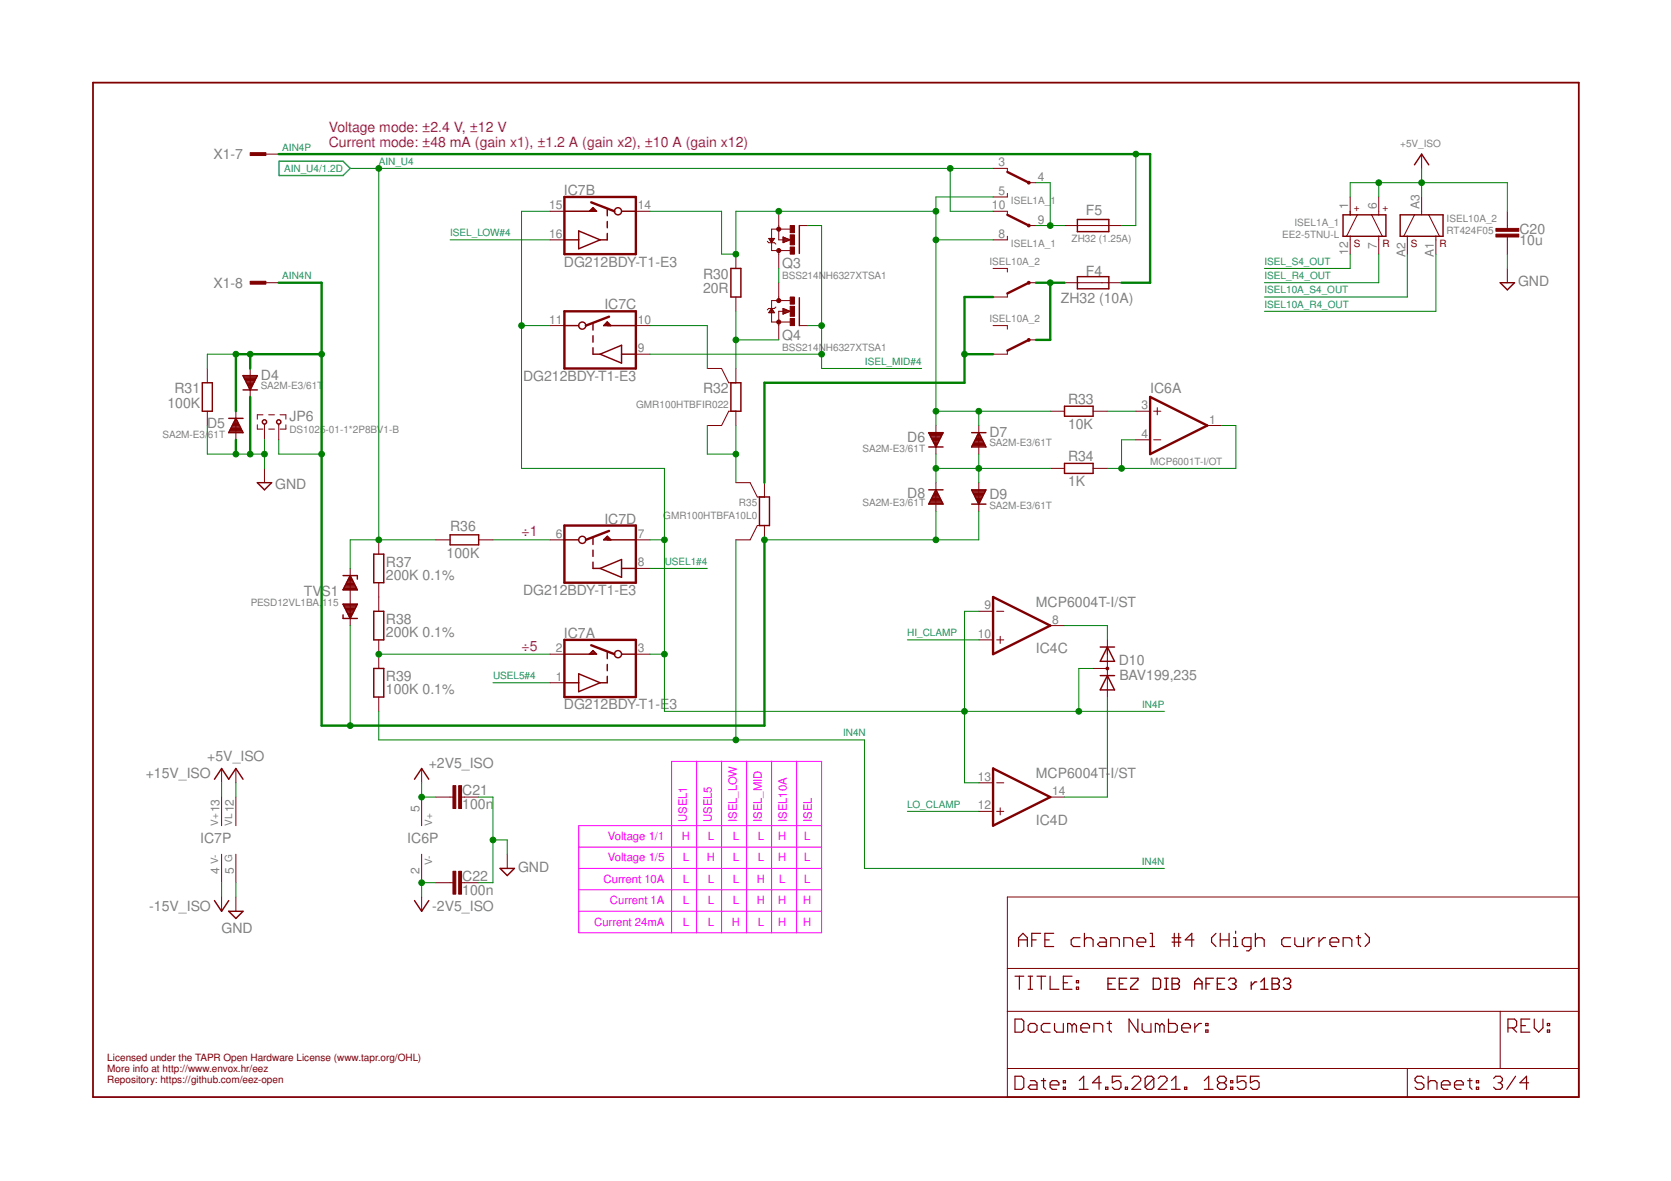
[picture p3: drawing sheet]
<svg xmlns="http://www.w3.org/2000/svg" width="297mm" height="210mm" viewBox="0 0 297 210" stroke-linecap="round" stroke-linejoin="round" font-family="sans-serif">
<g fill="none" stroke="#800000" stroke-width=".21">
<path d="M180.4 173.5h1.6M181.1 168.2v-1.5l.7-.8 .8 .8v1.5M181.1 167h1.5M181.2 173.5v2.3M182.8 173.5h.8M182.8 175.8h.8M183.2 173.5v2.3M183.4 167h.8M184.3 173.5h1.6M185 165.9h-1.6v2.3M185.1 173.5v2.3M185.7 167h.8"/>
<path d="M186.7 173.5v2.3h1.5M187.3 165.9h-1.6v2.3h1.6M189 174.7h.8M190.6 173.5h-1.6v2.3h1.6M191.3 175.5h.4v.3h-.4zM191.3 174.3h.4v.4h-.4zM192 166.7h-1.2l-.4 .3v.8l.4 .4h1.2M192.8 167l.3-.3h.8l.4 .3v1.2M192.8 165.9v2.3M195.5 166.7h.8l.4 .3v1.2h-1.2l-.4-.4 .4-.4h1.2M197.4 168.2v-1.5h1.2l.4 .3v1.2M199.8 168.2v-1.5h1.1l.4 .3v1.2"/>
<path d="M202.1 167.4h1.6v-.4l-.4-.3h-.8l-.4 .3v.8l.4 .4h.8M204.4 165.9h.5v2.3M204.4 168.2h.8M208.3 166.7h1.6M208.3 167.4h1.6M208.7 165.9v2.3M209.5 165.9v2.3M212.2 167h-1.5l1.2-1.1v2.3M216.2 165.9l-.8 .8v.7l.8 .8M216.9 167h1.6M216.9 165.9v2.3M218.5 165.9v2.3"/>
<path d="M219.3 168.2h.7M219.3 166.7h.3v1.5M219.6 165.5v.4M222.4 168.2h-1.2l-.4-.4v-.8l.4-.3h1.2v1.9l-.4 .4h-.4M223.2 167l.3-.3h.8l.4 .3v1.2M223.2 165.9v2.3M229.4 166.7h-1.2l-.4 .3v.8l.4 .4h1.2M230.2 166.7v1.1l.4 .4h1.1v-1.5M232.5 166.7v1.5M233.7 166.7h-.4l-.8 .7M234.5 166.7v1.5M235.6 166.7h-.4l-.7 .7"/>
<path d="M236.4 167.4h1.6v-.4l-.4-.3h-.8l-.4 .3v.8l.4 .4h.8M238.8 168.2v-1.5h1.1l.4 .3v1.2M241.1 166.7h.8M241.5 166.3v1.5l.4 .4M242.7 165.9l.7 .8v.7l-.7 .8M180.4 181.1h1.2l.4 .4v1.6l-.4 .4h-1.2zM180.4 191.3h1.2l.4 .4v1.5l-.4 .4h-1.2zM182.8 182.3l.4-.4h.7l.4 .4v.8l-.4 .4h-.7l-.4-.4zM183.2 192.1h.7l.4 .3v1.2h-1.1l-.4-.4 .4-.4h1.1M185.1 192.1h.8M185.5 191.7v1.5l.4 .4M186.7 192.8h1.5v-.4l-.4-.3h-.8l-.3 .3v.8l.3 .4h.8"/>
<path d="M186.7 181.9h-1.2l-.4 .4v.8l.4 .4h1.2M187.5 181.9v1.2l.3 .4h1.2v-1.6M189 193.2h.4v.4h-.4zM189 192.1h.4v.3h-.4zM190.6 182.3l-.4-.4h-.4v1.6M190.6 182.3l.4-.4 .3 .4v1.2M190.6 182.3v1.2M191.9 193.6h1.5M191.9 192.1l.7-.8v2.3M192.1 182.7h1.6v-.4l-.4-.4h-.8l-.4 .4v.8l.4 .4h.8M194.5 183.5v-1.6h1.1l.4 .4v1.2M195.7 192.4h-1.5l1.2-1.1v2.3"/>
<path d="M196.5 193.2h.4v.4h-.4zM196.8 181.9h.8M197.2 181.5v1.6l.4 .4M199.3 191.3h-1.6v1.1l.8-.3h.4l.4 .3v.8l-.4 .4h-.8l-.4-.4M200 193.2h.4v.4h-.4zM201.2 191.7l.4-.4h.8l.4 .4v.4l-1.6 1.5h1.6M202.3 181.1v2.4l-1.6-2.4v2.4M203 181.9v1.2l.4 .4h1.2v-1.6M205.1 191.7v1.5l-.4 .4h-.8l-.3-.4M205.1 191.7l-.4-.4h-.8l-.3 .4v1.5M205.1 191.7l-1.5 1.5M205.9 191.7l.4-.4h.8l.4 .4v.4l-1.6 1.5h1.6"/>
<path d="M206.2 182.3l-.4-.4h-.4v1.6M206.2 182.3v1.2M206.2 182.3l.3-.4 .4 .4v1.2M207.7 181.1v2.4h1.2l.4-.4v-.8l-.4-.4h-1.2M208.2 193.6h1.6M208.2 192.1l.8-.8v2.3M210.1 182.7h1.5v-.4l-.4-.4h-.8l-.3 .4v.8l.3 .4h.8M210.6 193.2h.4v.4h-.4zM212.4 181.9v1.6M213.6 181.9h-.4l-.8 .8M214.1 193.6h1.5M214.1 192.1l.8-.8v2.3"/>
<path d="M214.3 183.1h.4v.4h-.4zM214.3 181.9h.4v.4h-.4zM216.8 192.4l-.4 .4v.4l.4 .4h.8l.4-.4v-.4l-.4-.4M216.8 192.4l-.4-.3v-.4l.4-.4h.8l.4 .4v.4l-.4 .3M216.8 192.4h.8M218.8 193.2h.3v.4h-.3zM218.8 192.1h.3v.3h-.3zM221.5 191.3h-1.6v1.1l.8-.3h.4l.4 .3v.8l-.4 .4h-.8l-.4-.4M223.8 191.3h-1.5v1.1l.7-.3h.4l.4 .3v.8l-.4 .4h-.7l-.4-.4M253.1 191.7l-.4-.4h-.8l-.4 .4v.4l.4 .3h.8l.4 .4v.4l-.4 .4h-.8l-.4-.4M253.9 192.4l.4-.3h.8l.3 .3v1.2M253.9 191.3v2.3"/>
<path d="M256.2 192.8h1.6v-.4l-.4-.3h-.8l-.4 .3v.8l.4 .4h.8M258.6 192.8h1.5v-.4l-.4-.3h-.7l-.4 .3v.8l.4 .4h.7M260.9 192.1h.8M261.3 191.7v1.5l.4 .4M262.4 193.2h.4v.4h-.4zM262.4 192.1h.4v.3h-.4zM265.5 191.7l.4-.4h.8l.4 .4v.4l-.4 .3M266.3 192.4h.4M266.7 192.4l.4 .4v.4l-.4 .4h-.8l-.4-.4M268.1 182.7h1.1l.4-.4v-.8l-.4-.4h-1.1v2.4M268.8 182.7l.8 .8M269.4 191.3l-1.6 2.3"/>
<path d="M270.4 182.3h.8M271.7 192.4h-1.5l1.2-1.1v2.3M271.9 181.1h-1.5v2.4h1.5M272.7 181.1v1.6l.8 .8 .8-.8v-1.6M275.1 183.1h.4v.4h-.4zM275.1 181.9h.4v.4h-.4z"/>
</g>
<path d="M16.5 14.7h264.1v180.3h-264.1z" fill="none" stroke="#800000" stroke-width=".32"/>
<g fill="none" stroke="#800000" stroke-width=".18">
<path d="M47 27.4h2.6M97.8 37.5h2.5M113 37.5h2.6M138.4 37.5v5.1h.9M176.5 29.9h2.6v.7M176.5 37.5h2.6v.7M179.1 34.4v.6h-2.6M182.9 32.5h1.2M240 35v3.2M241.3 38.2l-1.9 3.8M243.8 38.2l1.9 3.8M245.1 35v3.2"/>
<path d="M251.4 38.2l-1.9 3.8M252.7 27.4v2.5M252.7 35v3.2M254 38.2l1.9 3.8M267.9 37.5v3.1M47 50.2h2.6M97.8 42.6h2.5M97.8 57.9h2.5M113 57.9h2.6M130.8 45.2v2.5M130.8 52.8v2.5M136.4 42.9l.3 .2h1l.2 .3"/>
<path d="M136.7 42.4h1l-.5 .7zM136.7 55.6h.9M136.7 55.4h.9M136.8 42.5h.8M136.8 55.3h.7M136.8 42.7h.7M136.9 55.2h.5M136.9 42.8h.5M137 42.9h.3M137 55.1h.3M137.1 43h.1M137.1 54.9h.1"/>
<path d="M137.2 54.8l.5 .8h-1zM137.9 54.6l-.2 .2h-1l-.3 .3M138.4 44.5v3.2M138.4 50.2v3.2M139.2 42.1l1.3 .5-1.3 .5zM139.2 54.8v1M139.2 43h.3M139.2 42.9h.6M139.2 42.8h.9M139.2 42.7h1.2M139.2 42.5h1M139.2 42.4h.7"/>
<path d="M139.2 42.3h.4M139.2 42.2h.1M139.2 54.8l1.3 .5-1.3 .5M139.2 55.8h.1M139.2 55.7h.4M139.2 55.6h.7M139.2 55.4h1M139.2 55.2h.9M139.2 55.1h.6M139.2 54.9h.4M139.2 54.8h.1M140.4 55.3h-2v5.1"/>
<path d="M140.4 53.4h-3.2v3.8h3.3M140.5 40.7h-3.3v3.8h3.2M142.1 40.1h1.4M142.1 57.9h1.4M176.5 47.7h2.6v.6M176.5 57.9h2.6v.6M179.1 42v.6h-2.6M179.1 52.2v.6h-2.6M182.9 50.2h1.2M182.9 40.1h1.2M189.2 50.2h10.2M189.2 40.1h10.2"/>
<path d="M240 42v3.2M245.1 42v3.2M250.2 42v3.2M255.2 42v3.2M267.9 42.1v3.1M267.9 47.7v2.5M36.9 65.5v2.5M36.9 73.1v2.5M41.9 73.1v5.1M44.5 65.5v5M45.7 75.5v.8h1.1M46.8 73.7h-1.1v.8"/>
<path d="M47 75.4v2.8M47.8 73.7h1M47.8 76.3h1M49.6 75.4v2.8M49.8 73.7h1v.8M50.8 75.5v.8h-1M113 62.9h2.6M125.7 75.6h2.6l1.2-2.5h1.3v2.5M125.7 65.5h2.6l1.2 2.5h1.3v-2.5M166.4 75.6v5.1M174 75.6v5.1M179.1 62.3v.6h-2.6"/>
<path d="M182.9 60.4h1.2M186.7 73.1h2.5M194.3 73.1h2.5M201.9 73.1h2.5M201.9 78.2h2.5M205.1 73.1h1.3M205.1 78.2h1.3M205.7 72.5v1.2M214.6 75.6h2.5M47 83.2v2.6M67.3 95.9v2.6M77.5 95.9h2.5"/>
<path d="M85.1 95.9h2.5M97.8 95.9h2.5M113 95.9h2.6M130.8 85.8h2.5l1.3 2.5h1.3v-2.5M130.8 95.9h2.5l1.3-2.5h1.3v2.5M166.4 85.8v5.1M174 85.8v5.1M186.7 83.2h2.5M194.3 83.2h2.5M62.3 101v10.2M67.3 103.6v5M67.3 113.7v5.1"/>
<path d="M97.8 116.3h2.5M113 116.3h2.6M113 101h2.6M174 113.7h2.5M174 108.6h2.5M177.2 113.7h1.2M177.2 108.6h1.2M177.8 113.1v1.3M186.7 111.2h2.5M194.3 118.8h2.5M196.8 113.7v10.2M39.4 136.6v2.5"/>
<path d="M41.9 136.6v2.5M67.3 123.9v2.5M75 136.6v2.5M97.8 121.3h2.5M174 139.1h2.5M177.2 139.1h1.2M39.4 141.7v5M39.4 151.8v5.1M39.4 159.4v2.6M41.9 141.7v5M41.9 151.8v5.1M41.9 159.4v2.6"/>
<path d="M75 141.7v5M75 151.8v5.1M75 159.4v2.6M77.5 141.7h3M77.5 156.9h3M82 141.7h3.1M82 156.9h3.1M90.2 151.8v2.5M174 144.2h2.5M177.2 144.2h1.2M177.8 143.6v1.2M179.1 159.4h101.5v35.6h-101.5z"/>
<path d="M186.7 141.7h2.5M179.1 179.7h101.5M179.1 172.1h101.5M266.7 179.7v10.2M179.1 189.9h101.5M250.2 189.9v5.1"/>
</g>
<g fill="none" stroke="#800000" stroke-width=".23">
<path d="M197 174.9h.6M198.3 173.9h-1.3v1.9h1.3M199 174.9h.6M200.3 173.9h-1.3v1.9h1.3M201 173.9h1.3v.3l-1.3 1.3v.3h1.3M205 173.9h1l.3 .3v1.3l-.3 .3h-1zM207 173.9h.7M207 175.8h.7M207.3 173.9v1.9M208.3 173.9h1l.4 .3v.3l-.4 .4 .4 .3v.3l-.4 .3h-1zM208.3 174.9h1M212.4 174.9h1.3"/>
<path d="M212.4 175.8v-1.3l.6-.6 .7 .6v1.3M214.4 174.9h.6M215.7 173.9h-1.3v1.9M216.4 174.9h.6M217.7 173.9h-1.3v1.9h1.3M218.4 174.2l.3-.3h.7l.3 .3v.3l-.3 .4M219.1 174.9h.3M219.4 174.9l.3 .3v.3l-.3 .3h-.7l-.3-.3M222.4 174.5v1.3M223.4 174.5h-.3l-.7 .7M224.1 175.8h1.3M224.1 174.5l.6-.6v1.9"/>
<path d="M226.1 173.9h1l.3 .3v.3l-.3 .4 .3 .3v.3l-.3 .3h-1zM226.1 174.9h1M228.1 174.2l.4-.3h.6l.3 .3v.3l-.3 .4M228.8 174.9h.3M229.1 174.9l.3 .3v.3l-.3 .3h-.6l-.4-.3"/>
</g>
<g fill="#800000" stroke="#800000" stroke-width=".18">
<path d="M44.5 27.1h2.8v.5h-2.8z"/>
<path d="M44.5 50h2.8v.5h-2.8z"/>
<path d="M80.5 139.6h.5v4.1h-.5z"/>
<path d="M81.5 139.6h.5v4.1h-.5z"/>
<path d="M80.5 154.9h.5v4h-.5z"/>
<path d="M81.5 154.9h.5v4h-.5z"/>
<path d="M140.5 40.1h.7v1.3h-.7z"/>
<path d="M140.5 43.9h.7v1.3h-.7z"/>
<path d="M140.5 41.7h.7v1.8h-.7z"/>
<path d="M140.5 56.6h.7v1.3h-.7z"/>
<path d="M140.5 52.8h.7v1.3h-.7z"/>
<path d="M140.5 54.4h.7v1.8h-.7z"/>
<path d="M265.9 41.6h4.1v.5h-4.1z"/>
<path d="M265.9 40.6h4.1v.5h-4.1z"/>
</g>
<g fill="none" stroke="#800000" stroke-width=".25">
<path d="M100.3 37.5h5.7l-.6-.6-.6 .6M104.9 37.5h1.1M105.1 37.2h.6M105.3 37h.2M107.9 37.2v1.2M107.9 39.4v1.1M110.5 37.5h2.5M191.5 39h5.6v2.2h-5.6zM238.7 38.2h7.7v3.8h-7.7zM248.9 38.2h7.6v3.8h-7.6zM251.4 29.3l1.3-1.9 1.3 1.9M100.3 42.6h2.6"/>
<path d="M100.3 57.9h2.6M102.9 41l3.8 1.6-3.8 1.6zM105.4 57.6v1.1M105.4 59.7v1.1M107.5 57.7h.9M107.7 57.4h.5M107.9 41.5v1.1h-1.2M107.9 57.2l-.6 .7h5.7M107.9 57.2l.7 .7M107.9 57.2h.1M129.9 47.7h1.8v5.1h-1.8zM142.1 40.1v4.9"/>
<path d="M142.1 52.9v5M191.5 49.2h5.6v2.1h-5.6zM266.7 50.2h2.5l-1.3 1.3zM36 68h1.7v5.1h-1.7zM40.7 74.4h2.5M40.7 76.8h2.4M40.8 76.6h2.2M40.9 76.3h2M41 76.1h1.8M41.2 75.9h1.5M41.3 75.7h1.3M41.4 75.5h1.1"/>
<path d="M41.5 75.2h.9M41.6 75h.6M41.7 74.8h.4M41.8 74.6h.2M41.9 74.4l1.3 2.5h-2.5zM43.2 69.3h2.5M43.2 66.8h2.5l-1.2 2.5zM43.2 66.8h2.5M43.3 67h2.3M43.4 67.2h2.1M43.5 67.5h1.9M43.7 67.7h1.6"/>
<path d="M43.8 67.9h1.4M43.9 68.1h1.1M44 68.3h.9M44.1 68.6h.7M44.2 68.8h.5M44.3 69h.3M44.4 69.2h.1M105.4 61.8v1.1h1.3M106.7 62.9l3.8-1.5v3.1zM110.5 62.9h2.5M129.9 68h1.8v5.1h-1.8zM165.1 79.4h2.5"/>
<path d="M165.1 76.9h2.5l-1.2 2.5zM165.1 77h2.5M165.2 77.2h2.3M165.4 77.4h2M165.5 77.7h1.8M165.6 77.9h1.5M165.7 78.1h1.3M165.8 78.3h1.1M165.9 78.6h.9M166 78.8h.7M166.1 79h.5M166.3 79.2h.2"/>
<path d="M172.7 76.9h2.6M172.8 79.2h2.4M172.9 79h2.1M173 78.8h1.9M173.2 78.6h1.6M173.3 78.3h1.4M173.4 78.1h1.2M173.5 77.9h1M173.6 77.7h.8M173.7 77.4h.6M173.8 77.2h.3M173.9 77h.1"/>
<path d="M174 76.9l1.3 2.5h-2.6zM189.2 72.2h5.1v1.8h-5.1zM45.7 85.8h2.6l-1.3 1.3zM66.4 98.5h1.8v5.1h-1.8zM80 95.1h5.1v1.7h-5.1zM100.3 95.9h2.6M105.4 95.6v1.2M105.4 97.8v1.1M105.4 99.9v1.1h1.3M107.4 95.9h1.1M107.6 95.7h.7M107.8 95.4h.3"/>
<path d="M108.6 95.9l-.7-.6-.6 .6h5.7M135 88.3h1.8v5.1h-1.8zM165.1 87.1h2.5M165.2 89.5h2.4M165.3 89.2h2.1M165.4 89h1.9M165.5 88.8h1.7M165.6 88.6h1.5M165.7 88.3h1.3M165.8 88.1h1.1M165.9 87.9h.9M166.1 87.7h.6"/>
<path d="M166.2 87.4h.4M166.3 87.2h.2M166.4 87.1l1.2 2.5h-2.5zM172.7 89.6h2.6M172.7 87.1h2.6l-1.3 2.5zM172.8 87.2h2.4M172.9 87.4h2.2M173 87.7h1.9M173.1 87.9h1.7M173.2 88.1h1.5M173.4 88.3h1.2M173.5 88.6h1"/>
<path d="M173.6 88.8h.8M173.7 89h.6M173.8 89.2h.4M173.9 89.5h.2M189.2 82.4h5.1v1.7h-5.1zM61 102.3h2.5v.6M61 109.3v.6h2.5M61 107.4h2.5l-1.2 2.5zM61 104.8h2.5M61 107.4h2.5M61.1 104.6h2.3M61.1 107.7h2.3"/>
<path d="M61.2 104.3h2.1M61.2 107.9h2.1M61.3 104.1h1.8M61.3 108.1h1.8M61.4 103.9h1.6M61.4 108.3h1.6M61.6 103.7h1.3M61.6 108.6h1.3M61.7 103.4h1.1M61.7 108.8h1.1M61.8 103.2h.9M61.8 109h.9"/>
<path d="M61.9 103h.7M61.9 109.2h.7M62 102.8h.5M62 109.5h.5M62.1 102.6h.3M62.1 109.7h.3M62.2 102.3h.1M62.3 102.3l1.2 2.5h-2.5zM66.4 108.6h1.8v5.1h-1.8zM66.4 118.8h1.8v5.1h-1.8zM100.3 116.3h5.7l-.6-.7-.6 .7M102.9 119.8l3.8 1.5-3.8 1.6z"/>
<path d="M104.9 116.1h1M105.2 115.9h.5M105.4 115.7h.1M106.7 101l3.8-1.6v3.2zM107.9 116v1.1M107.9 118.1v1.1M110.5 116.3h2.5M110.5 101h2.5M195.6 115h2.5M196.8 115l1.3 2.5h-2.5zM38.1 138.5l1.3-1.9 1.3 1.9 1.2-1.9 1.3 1.9M73.7 138.5l1.3-1.9 1.2 1.9"/>
<path d="M100.3 121.3h2.6M107.9 120.2v1.1h-1.2M195.6 120.1h2.5M196.8 120.1l1.3 2.5h-2.5zM88.9 154.3h2.5l-1.2 1.3zM38.1 160.1l1.3 1.9 1.3-1.9M40.7 162h2.5l-1.3 1.2zM73.7 160.1l1.3 1.9 1.2-1.9"/>
<circle cx="109.9" cy="37.5" r=".64"/>
<circle cx="103.5" cy="57.9" r=".64"/>
<circle cx="47" cy="75" r=".38"/>
<circle cx="49.6" cy="75" r=".38"/>
<circle cx="103.5" cy="95.9" r=".64"/>
<circle cx="109.9" cy="116.3" r=".64"/>
</g>
<g fill="none" stroke="#800000" stroke-width=".42">
<path d="M100.3 35h12.7v10.2h-12.7zM105.1 36l4.1 1.5M179.1 30.6l3.8 1.9M179.1 38.2l3.8 1.9M100.3 55.3h12.7v10.2h-12.7zM108.3 56.3l-4.2 1.6M182.9 50.2l-3.8 2M182.9 60.4l-3.8 1.9M204.4 70.5l10.2 5.1-10.2 5.1zM100.3 93.4h12.7v10.2h-12.7zM108.3 94.4l-4.2 1.5M100.3 113.7h12.7v10.2h-12.7z"/>
<path d="M105.1 114.7l4.1 1.6M176.5 106.1l10.2 5.1-10.2 5.1zM176.5 136.6l10.2 5.1-10.2 5z"/>
<circle cx="182.9" cy="32.5" r=".13"/>
<circle cx="182.9" cy="40.1" r=".13"/>
<circle cx="182.9" cy="50.2" r=".13"/>
<circle cx="182.9" cy="60.4" r=".13"/>
<circle cx="196.8" cy="118.8" r=".13"/>
</g>
<g fill="#800000" stroke="#800000" stroke-width=".18">
<circle cx="138.4" cy="44.5" r=".36"/>
<circle cx="138.4" cy="40.7" r=".36"/>
<circle cx="138.4" cy="53.4" r=".36"/>
<circle cx="138.4" cy="57.2" r=".36"/>
</g>
<g fill="none" stroke="#008000" stroke-width=".18">
<path d="M62.3 29.9h114.2M67.3 29.9v66M97.8 37.5h-5.1v45.7h25.4v43.2h88.9M115.6 37.5h12.7v7.7h2.5v-7.7h35.6M168.9 29.9v7.6h7.6M176.5 35h-10.1v40.6M184.1 32.5h2.6v7.6M201.9 27.4v12.7h-2.5M240 35v-2.5h27.9v5M245.1 32.5v2.5M252.7 29.9v5.1M80 42.6h17.8"/>
<path d="M92.7 57.9h5.1M115.6 57.9h10.1v7.6M130.8 55.3v10.2M138.4 47.7v2.5M143.5 40.1h2.5v25.4h17.8M143.5 57.9h2.5M166.4 42.6h10.1M184.1 40.1h5.1M240 45.2v2.5h-15.2M245.1 45.2v5h-20.3M250.2 45.2v7.6h-25.4M255.2 45.2v10.1h-30.4"/>
<path d="M267.9 45.2v2.5M36.9 75.6v5.1h10.1M41.9 62.9h-5v2.6M47 78.2v5M49.6 78.2v2.5h7.6M115.6 62.9h30.4M125.7 75.6v5.1h5.1M130.8 75.6v10.2M130.8 60.4h7.6M166.4 73.1h20.3M174 73.1v2.5M196.8 73.1h5.1"/>
<path d="M201.9 78.2h-2.5v5M217.1 75.6h2.6v7.6h-22.9M77.5 95.9h-15.2v5.1M87.6 95.9h10.2M115.6 95.9h2.5M130.8 95.9v35.6M166.4 80.7v5.1M166.4 90.9v5M166.4 83.2h20.3M174 80.7v5.1M174 90.9v5h-38.1M62.3 111.2v17.8"/>
<path d="M67.3 116.3h30.5M115.6 116.3h2.5M115.6 101h10.1M161.3 113.7h12.7M174 108.6h-2.6v30.5h2.6M189.2 111.2h7.6v2.5M194.3 118.8h-2.5v7.6M39.4 139.1v2.6M41.9 139.1v2.6M67.3 126.4v5.1h86.4v22.8h53.3M75 139.1v2.6h2.5M87.6 121.3h10.2"/>
<path d="M196.8 123.9v17.8h-7.6M39.4 156.9v2.5M41.9 156.9v2.5M77.5 156.9h-2.5v2.5M85.1 141.7h2.5v15.2h-2.5M87.6 149.3h2.6v2.5M161.3 144.2h12.7"/>
</g>
<g fill="#008000" stroke="#008000" stroke-width=".18">
<circle cx="47" cy="80.7" r=".51"/>
<circle cx="44.5" cy="80.7" r=".51"/>
<circle cx="41.9" cy="80.7" r=".51"/>
<circle cx="87.6" cy="149.3" r=".51"/>
<circle cx="75" cy="141.7" r=".51"/>
<circle cx="75" cy="156.9" r=".51"/>
<circle cx="252.7" cy="32.5" r=".51"/>
<circle cx="245.1" cy="32.5" r=".51"/>
<circle cx="171.4" cy="62.9" r=".51"/>
<circle cx="130.8" cy="60.4" r=".51"/>
<circle cx="174" cy="83.2" r=".51"/>
<circle cx="166.4" cy="83.2" r=".51"/>
<circle cx="166.4" cy="73.1" r=".51"/>
<circle cx="174" cy="73.1" r=".51"/>
<circle cx="138.4" cy="37.5" r=".51"/>
<circle cx="166.4" cy="42.6" r=".51"/>
<circle cx="166.4" cy="37.5" r=".51"/>
<circle cx="130.8" cy="45.2" r=".51"/>
<circle cx="199.4" cy="83.2" r=".51"/>
<circle cx="67.3" cy="116.3" r=".51"/>
<circle cx="57.2" cy="62.9" r=".51"/>
<circle cx="44.5" cy="62.9" r=".51"/>
<circle cx="41.9" cy="62.9" r=".51"/>
<circle cx="57.2" cy="80.7" r=".51"/>
<circle cx="166.4" cy="95.9" r=".51"/>
<circle cx="135.9" cy="95.9" r=".51"/>
<circle cx="62.3" cy="129" r=".51"/>
<circle cx="186.7" cy="40.1" r=".51"/>
<circle cx="186.7" cy="50.2" r=".51"/>
<circle cx="201.9" cy="27.4" r=".51"/>
<circle cx="67.3" cy="95.9" r=".51"/>
<circle cx="168.9" cy="29.9" r=".51"/>
<circle cx="67.3" cy="29.9" r=".51"/>
<circle cx="130.8" cy="131.5" r=".51"/>
<circle cx="171.4" cy="126.4" r=".51"/>
<circle cx="191.8" cy="126.4" r=".51"/>
<circle cx="118.1" cy="116.3" r=".51"/>
<circle cx="118.1" cy="95.9" r=".51"/>
<circle cx="92.7" cy="57.9" r=".51"/>
<circle cx="146" cy="62.9" r=".51"/>
<circle cx="146" cy="57.9" r=".51"/>
<circle cx="130.8" cy="80.7" r=".51"/>
</g>
<path d="M49.6 27.4h154.8v22.8h-5M49.6 50.2h7.6v78.8h78.7v-33.1M176.5 52.8h-5.1v15.2h-35.5v17.8M184.1 50.2h5.1M186.7 50.2v10.2h-2.6M41.9 78.2v2.5M44.5 62.9v2.6M44.5 70.5v10.2M57.2 62.9h-15.3v10.2M171.4 62.9h5.1" fill="none" stroke="#008000" stroke-width=".42"/>
<path d="M123.8 135.3v30.5M128.3 135.3v30.5M132.7 135.3v30.5M137.2 135.3v30.5M141.6 135.3v30.5M102.9 150.6h43.1M102.9 154.3h43.1M102.9 158.2h43.1M146 146.7h-43.1v19.1h43.1v-30.5h-26.6v30.5M102.9 162h43.1" fill="none" stroke="#f0f" stroke-width=".18"/>
<path d="M49.6 28.7h11.4l1.3 1.2-1.3 1.3h-11.4z" fill="none" stroke="#008080" stroke-width=".25"/>
<g font-size="2.5" fill="#800080">
<text x="58.4" y="23.5">Voltage mode: ±2.4 V, ±12 V</text>
<text x="58.4" y="26.1">Current mode: ±48 mA (gain x1), ±1.2 A (gain x2), ±10 A (gain x12)</text>
<text x="92.7" y="95.3">÷1</text>
<text x="92.7" y="115.6">÷5</text>
</g>
<g font-size="2.5" fill="#808080">
<text x="37.9" y="28.3">X1-7</text>
<text x="100.2" y="34.7">IC7B</text>
<text x="193" y="38.2">F5</text>
<text x="270.1" y="41.6">C20</text>
<text x="100.2" y="47.4">DG212BDY-T1-E3</text>
<text x="139.1" y="47.7">Q3</text>
<text x="270.1" y="43.5">10u</text>
<text x="37.9" y="51.1">X1-8</text>
<text x="125" y="52.1">20R</text>
<text x="125" y="49.6">R30</text>
<text x="188.6" y="53.8">ZH32 (10A)</text>
<text x="193" y="49">F4</text>
<text x="269.9" y="50.9">GND</text>
<text x="107.4" y="55">IC7C</text>
<text x="139.1" y="60.4">Q4</text>
<text x="31" y="69.9">R31</text>
<text x="46.4" y="67.5">D4</text>
<text x="93" y="67.7">DG212BDY-T1-E3</text>
<text x="125" y="69.9">R32</text>
<text x="189.9" y="71.8">R33</text>
<text x="204.5" y="69.9">IC6A</text>
<text x="29.8" y="72.5">100K</text>
<text x="36.8" y="76">D5</text>
<text x="51.5" y="74.9">JP6</text>
<text x="175.9" y="77.7">D7</text>
<text x="189.9" y="76.3">10K</text>
<text x="161.3" y="78.5">D6</text>
<text x="189.9" y="82">R34</text>
<text x="48.9" y="86.9">GND</text>
<text x="161.3" y="88.5">D8</text>
<text x="175.9" y="88.7">D9</text>
<text x="189.9" y="86.4">1K</text>
<text x="80" y="94.5">R36</text>
<text x="107.4" y="93.1">IC7D</text>
<text x="68.6" y="100.8">R37</text>
<text x="79.4" y="99.3">100K</text>
<text x="54" y="106">TVS1</text>
<text x="68.6" y="103.1">200K 0.1%</text>
<text x="93" y="105.8">DG212BDY-T1-E3</text>
<text x="184.1" y="107.9">MCP6004T-I/ST</text>
<text x="68.6" y="113.2">200K 0.1%</text>
<text x="68.6" y="111">R38</text>
<text x="100.2" y="113.4">IC7A</text>
<text x="184.1" y="116.1">IC4C</text>
<text x="198.9" y="118.1">D10</text>
<text x="68.6" y="123.4">100K 0.1%</text>
<text x="68.6" y="121.1">R39</text>
<text x="199" y="120.9">BAV199,235</text>
<text x="100.2" y="126.1">DG212BDY-T1-E3</text>
<text x="36.8" y="135.3">+5V_ISO</text>
<text x="76.2" y="136.6">+2V5_ISO</text>
<text x="25.9" y="138.4">+15V_ISO</text>
<text x="82.2" y="143.8">100n</text>
<text x="82.2" y="141.3">C21</text>
<text x="184.1" y="138.4">MCP6004T-</text>
<text x="197.4" y="138.4">I/ST</text>
<text x="35.6" y="149.9">IC7P</text>
<text x="72.4" y="149.9">IC6P</text>
<text x="184.1" y="146.6">IC4D</text>
<text x="92.1" y="155">GND</text>
<text x="26.5" y="162">-15V_ISO</text>
<text x="76.8" y="162">-2V5_ISO</text>
<text x="82.2" y="159.1">100n</text>
<text x="82.2" y="156.5">C22</text>
<text x="39.4" y="165.8">GND</text>
</g>
<g font-size="2.1" fill="#808080">
<text x="177.5" y="29.6">3</text>
<text x="177.5" y="34.7">5</text>
<text x="184.5" y="32.1">4</text>
<text x="97.6" y="37.2">15</text>
<text x="113.4" y="37.2">14</text>
<text x="176.3" y="37.2">10</text>
<text x="184.5" y="39.7">9</text>
<text x="239.7" y="37.2" transform="rotate(-90 239.7 37.2)">1</text>
<text x="244.7" y="37.2" transform="rotate(-90 244.7 37.2)">6</text>
<text x="252.4" y="37.2" transform="rotate(-90 252.4 37.2)">A3</text>
<text x="97.6" y="42.3">16</text>
<text x="177.5" y="42.3">8</text>
<text x="239.7" y="45.4" transform="rotate(-90 239.7 45.4)">12</text>
<text x="244.7" y="44.2" transform="rotate(-90 244.7 44.2)">7</text>
<text x="249.8" y="45.6" transform="rotate(-90 249.8 45.6)">A2</text>
<text x="254.9" y="45.6" transform="rotate(-90 254.9 45.6)">A1</text>
<text x="97.6" y="57.5">11</text>
<text x="113.4" y="57.5">10</text>
<text x="113.4" y="62.6">9</text>
<text x="202.9" y="77.8">4</text>
<text x="202.9" y="72.7">3</text>
<text x="215" y="75.3">1</text>
<text x="98.8" y="95.6">6</text>
<text x="113.4" y="95.6">7</text>
<text x="113.4" y="100.7">8</text>
<text x="173.8" y="113.4">10</text>
<text x="175" y="108.3">9</text>
<text x="187" y="110.8">8</text>
<text x="98.8" y="115.9">2</text>
<text x="113.4" y="115.9">3</text>
<text x="98.8" y="121">1</text>
<text x="173.8" y="138.8">13</text>
<text x="173.8" y="143.8">12</text>
<text x="187" y="141.3">14</text>
<text x="39" y="144.4" transform="rotate(-90 39 144.4)">13</text>
<text x="41.6" y="144.4" transform="rotate(-90 41.6 144.4)">12</text>
<text x="74.6" y="144.4" transform="rotate(-90 74.6 144.4)">5</text>
<text x="39" y="155.3" transform="rotate(-90 39 155.3)">4</text>
<text x="41.6" y="155.3" transform="rotate(-90 41.6 155.3)">5</text>
<text x="74.6" y="155.3" transform="rotate(-90 74.6 155.3)">2</text>
</g>
<g font-size="2" fill="#f0f">
<text x="108.1" y="149.3">Voltage 1/1</text>
<text x="121.2" y="149.3">H</text>
<text x="122.1" y="146.1" transform="rotate(-90 122.1 146.1)">USEL1</text>
<text x="125.8" y="149.3">L</text>
<text x="126.5" y="146.1" transform="rotate(-90 126.5 146.1)">USEL5</text>
<text x="130.3" y="149.3">L</text>
<text x="131" y="146.1" transform="rotate(-90 131 146.1)">ISEL_LOW</text>
<text x="134.7" y="149.3">L</text>
<text x="135.4" y="146.1" transform="rotate(-90 135.4 146.1)">ISEL_MID</text>
<text x="138.3" y="149.3">H</text>
<text x="139.8" y="146.1" transform="rotate(-90 139.8 146.1)">ISEL10A</text>
<text x="143" y="149.3">L</text>
<text x="144.3" y="146.1" transform="rotate(-90 144.3 146.1)">ISEL</text>
<text x="108.1" y="153.1">Voltage 1/5</text>
<text x="121.4" y="153.1">L</text>
<text x="125.6" y="153.1">H</text>
<text x="130.3" y="153.1">L</text>
<text x="134.7" y="153.1">L</text>
<text x="138.3" y="153.1">H</text>
<text x="143" y="153.1">L</text>
<text x="107.3" y="156.9">Current 10A</text>
<text x="108.4" y="160.7">Current 1A</text>
<text x="121.4" y="156.9">L</text>
<text x="121.4" y="160.7">L</text>
<text x="125.8" y="156.9">L</text>
<text x="125.8" y="160.7">L</text>
<text x="130.3" y="156.9">L</text>
<text x="130.3" y="160.7">L</text>
<text x="134.5" y="156.9">H</text>
<text x="134.5" y="160.7">H</text>
<text x="138.3" y="160.7">H</text>
<text x="138.5" y="156.9">L</text>
<text x="142.8" y="160.7">H</text>
<text x="143" y="156.9">L</text>
<text x="105.6" y="164.5">Current 24mA</text>
<text x="121.4" y="164.5">L</text>
<text x="125.8" y="164.5">L</text>
<text x="130.1" y="164.5">H</text>
<text x="134.7" y="164.5">L</text>
<text x="138.3" y="164.5">H</text>
<text x="142.8" y="164.5">H</text>
</g>
<g font-size="1.8" fill="#008080">
<text x="50.2" y="26.8">AIN4P</text>
<text x="67.3" y="29.3">AIN_U4</text>
<text x="50.5" y="30.6">AIN_U4/1.2D</text>
<text x="80" y="42">ISEL_LOW#4</text>
<text x="224.8" y="47.1">ISEL_S4_OUT</text>
<text x="50.2" y="49.6">AIN4N</text>
<text x="224.8" y="52.1">ISEL10A_S4_OUT</text>
<text x="224.8" y="49.6">ISEL_R4_OUT</text>
<text x="224.8" y="54.7">ISEL10A_R4_OUT</text>
<text x="153.8" y="64.8">ISEL_MID#4</text>
<text x="118.2" y="100.4">USEL1#4</text>
<text x="161.3" y="113.1">HI_CLAMP</text>
<text x="87.6" y="120.7">USEL5#4</text>
<text x="203" y="125.8">IN4P</text>
<text x="149.9" y="130.9">IN4N</text>
<text x="161.3" y="143.6">LO_CLAMP</text>
<text x="203" y="153.7">IN4N</text>
</g>
<g font-size="1.8" fill="#808080">
<text x="248.9" y="26.1">+5V_ISO</text>
<text x="179.7" y="36.3">ISEL1A_</text>
<text x="186.7" y="36.3">1</text>
<text x="230.1" y="40.1">ISEL1A_1</text>
<text x="257.2" y="41.6">RT424F05</text>
<text x="257.2" y="39.5">ISEL10A_2</text>
<text x="175.9" y="47.1">ISEL10A_2</text>
<text x="179.7" y="43.9">ISEL1A_1</text>
<text x="190.5" y="43">ZH32 (1.25A)</text>
<text x="227.9" y="42.4">EE2-5TNU-L</text>
<text x="139.1" y="49.6">BSS214NH6327XTSA1</text>
<text x="175.9" y="57.2">ISEL10A_2</text>
<text x="139.1" y="62.3">BSS214NH6327XTSA1</text>
<text x="46.4" y="69.1">SA2M-E3/61T</text>
<text x="28.9" y="77.8">SA2M-E3/</text>
<text x="37" y="77.8">61T</text>
<text x="51.5" y="76.9">DS1025-01-1*2P8BV1-B</text>
<text x="113.1" y="72.5">GMR100HTBFIR022</text>
<text x="153.3" y="80.3">SA2M-E3/61T</text>
<text x="175.9" y="79.2">SA2M-E3/61T</text>
<text x="204.5" y="82.6">MCP6001T-I/OT</text>
<text x="117.9" y="92.3">GMR100HTBFA10L0</text>
<text x="131.4" y="90">R35</text>
<text x="153.3" y="90">SA2M-E3/61T</text>
<text x="175.9" y="90.5">SA2M-E3/61T</text>
<text x="44.6" y="107.8">PESD12VL1BA,</text>
<text x="57.2" y="107.8">115</text>
<text x="38.8" y="146.7" transform="rotate(-90 38.8 146.7)">V+</text>
<text x="41.3" y="146.7" transform="rotate(-90 41.3 146.7)">VL</text>
<text x="76.8" y="146.7" transform="rotate(-90 76.8 146.7)">V+</text>
<text x="38.8" y="153.5" transform="rotate(-90 38.8 153.5)">V-</text>
<text x="41.3" y="153.2" transform="rotate(-90 41.3 153.2)">G</text>
<text x="76.8" y="153.7" transform="rotate(-90 76.8 153.7)">V-</text>
</g>
<g font-size="1.8" fill="#800000">
<text x="240.6" y="37.5">+</text>
<text x="245.7" y="37.5">+</text>
<text x="240.6" y="43.9">S</text>
<text x="245.7" y="43.9">R</text>
<text x="250.8" y="43.9">S</text>
<text x="255.9" y="43.9">R</text>
<text x="19.1" y="188.6">Licensed under the TAPR Open Hardware License (www.tapr.org/OHL)</text>
<text x="19.1" y="190.5">More info at http://www.envox.hr/eez</text>
<text x="19.1" y="192.4">Repository: https://github.com/eez-open</text>
</g>
</svg>
